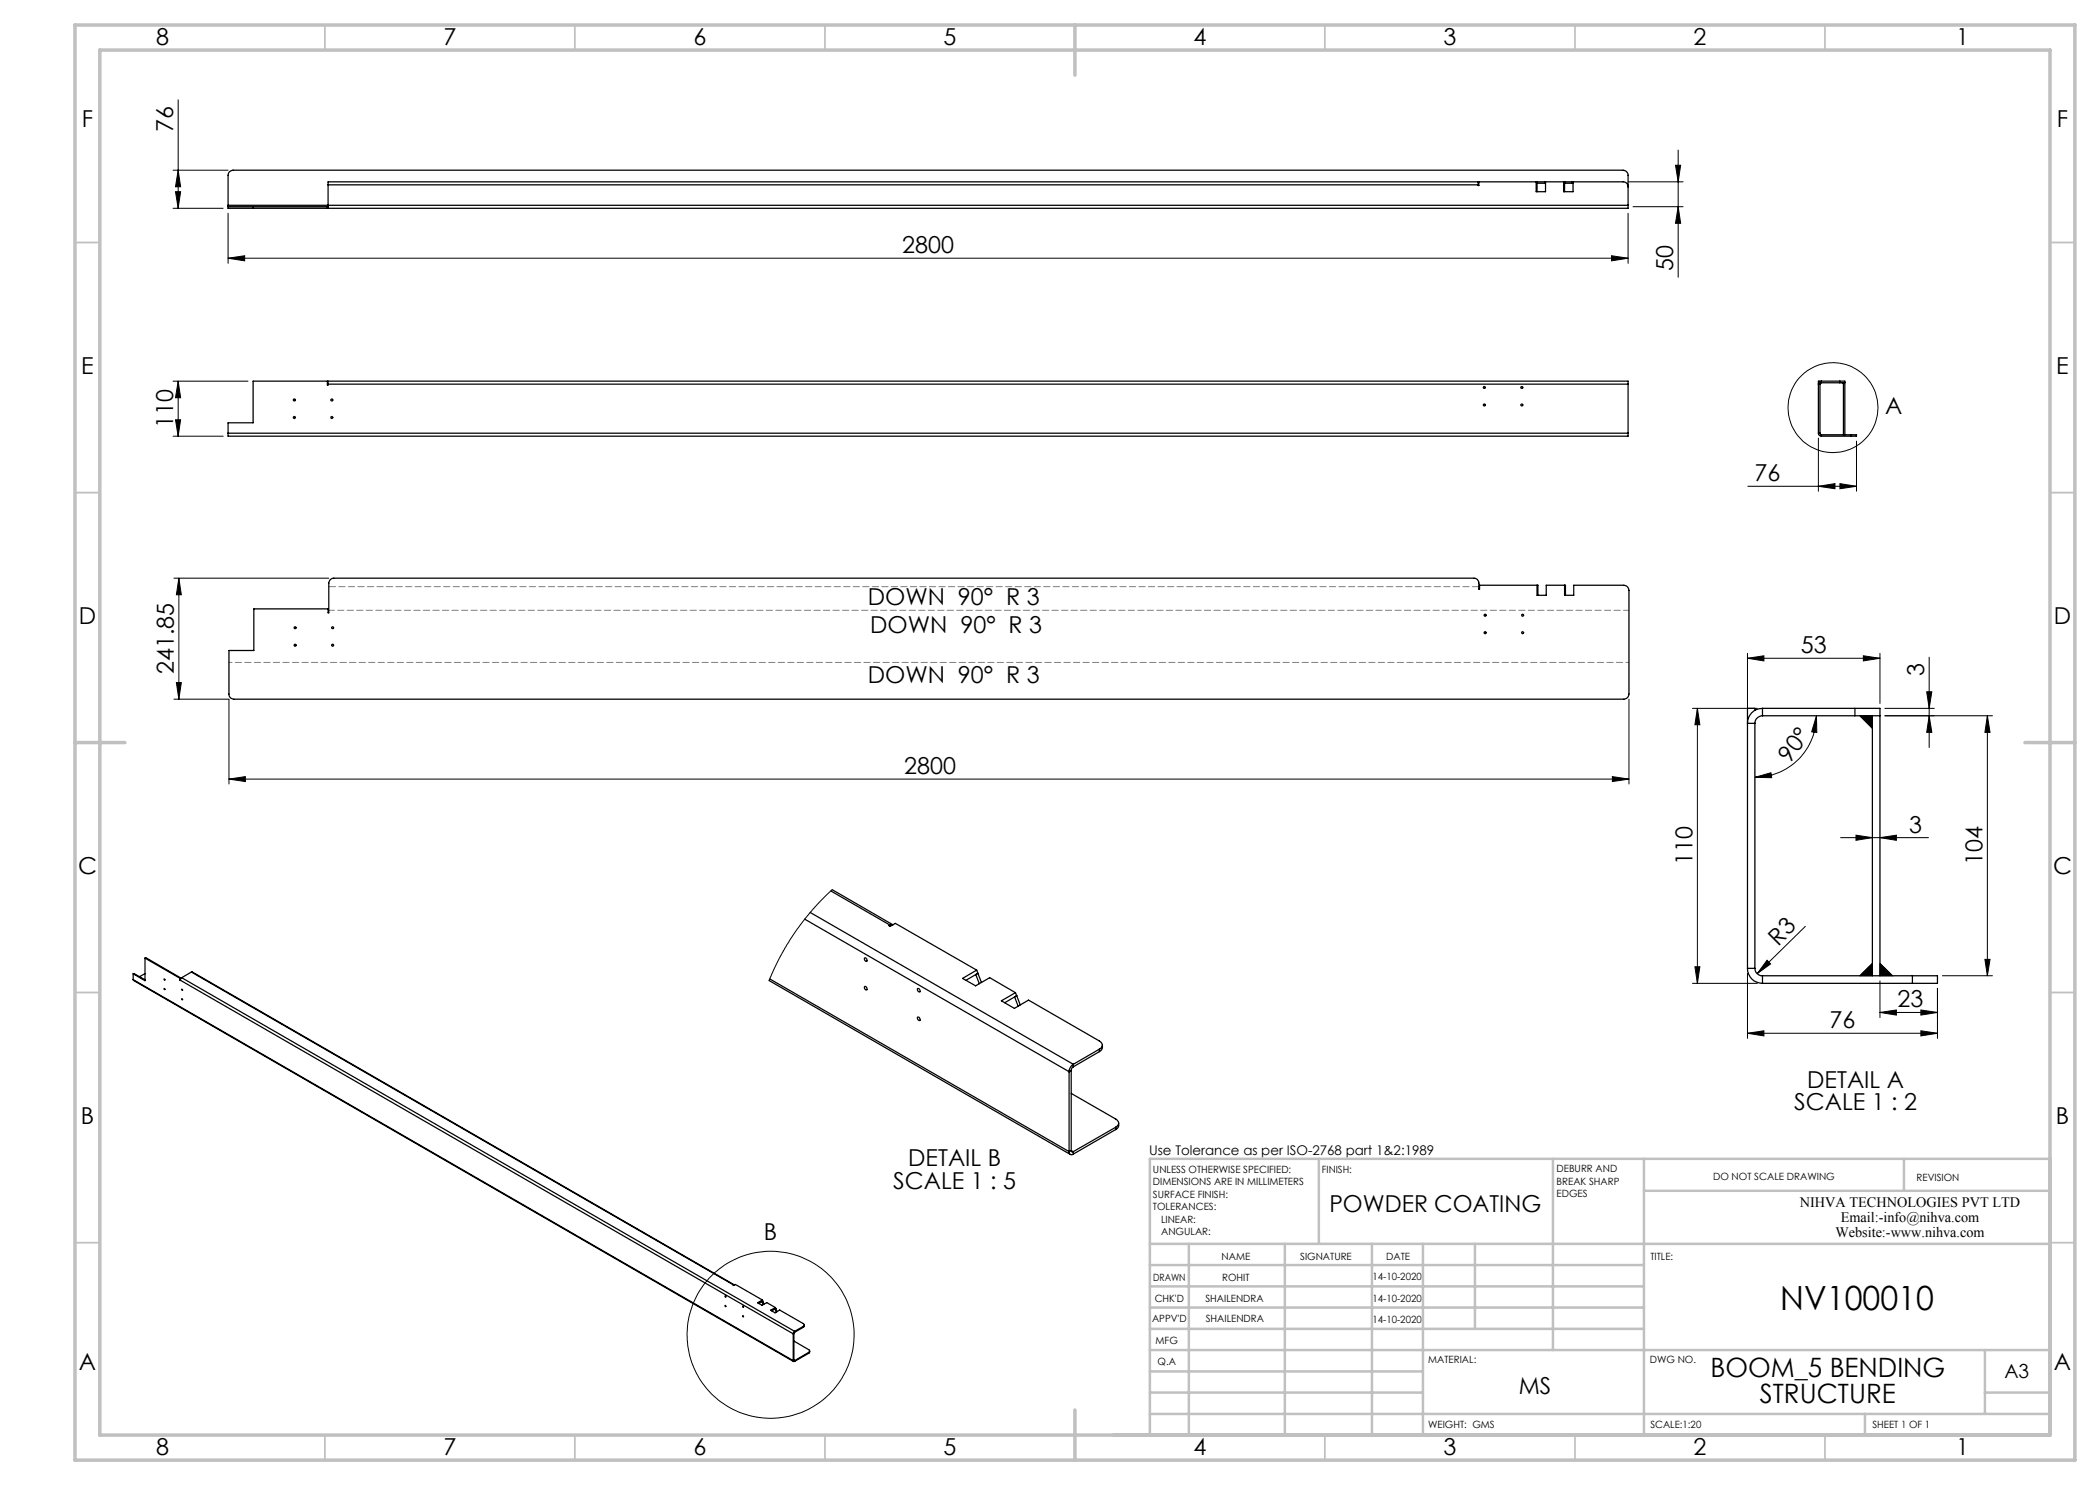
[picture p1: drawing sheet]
<svg xmlns="http://www.w3.org/2000/svg" width="420mm" height="297mm" viewBox="0 0 420 297" stroke-linecap="round" stroke-linejoin="round" font-family="sans-serif">
<g fill="none" stroke="#000" stroke-width=".2">
<path d="M35.6 20v21.7M34.6 34h11M35.1 38.3h1l-.5 3.4zM35.6 34l.5 3.4h-1zM325.6 36.4h11M335.1 33.1h1l-.5 3.3zM335.6 30v25.5M34.6 41.7h10M45.6 51.6l3.3-.5v1.1zM45.6 42.6v10.1M45.6 51.6h280M322.3 51.1l3.3 .5-3.3 .6z"/>
<path d="M325.6 42.6v10.1M326.6 41.3h10M335.6 41.3l.5 3.4h-1zM34.6 76.2h15M35.6 76.2l.5 3.3h-1zM35.6 76.2v11M34.6 87.2h10M35.1 84h1l-.5 3.2zM349.6 97.3h21.7M363.7 97.3l3.3-.6v1.1zM363.7 87.6v10.6M368 96.7l3.3 .6-3.3 .5z"/>
<path d="M371.3 88.2v10M34.8 115.6h31M35.8 115.6l.5 3.4h-1zM35.8 115.6v24.2M34.8 139.8h11v17M35.3 136.5h1l-.5 3.3zM325.8 139.8v17M349.5 131.7l3.3-.5v1zM349.5 130.7v13M349.5 131.7h26.5M372.7 131.2l3.3 .5-3.3 .5zM376 130.7v10"/>
<path d="M385.3 138.4h1.1l-.6 3.3zM385.8 131.4v18.1M45.8 155.8l3.3-.5v1zM45.8 155.8h280M322.5 155.3l3.3 .5-3.3 .5zM338.5 141.7h13M339.5 141.7v55M339.5 141.7l.5 3.3h-1zM351 155.5l3.2-1 .1 1zM363.3 143.2l.1 3.3-1.1-.1zM363.3 143.2a12.3 12.3 0 0 1-12.3 12.3M372 143.2h2.5v2.5z"/>
<path d="M372 143.2l2.5 2.5M377 141.7h9.9M377 143.2h21.5M385.8 143.2l.6 3.3h-1.1zM397.5 143.2l.5 3.3h-1zM397.5 143.2v52M166.4 177.9l-3.5 3.6-3.4 4.2-2.9 4.5-1.6 3.2-1.2 2.7M368.1 167.5h17.6M371.2 167l3.3 .5-3.3 .6zM376 167.5l3.3-.5v1.1zM338.5 196.7h13M339 193.4h1l-.5 3.3z"/>
<path d="M349.5 194.7v13M353.4 192l.7 .8-2.7 1.9zM361.1 185.3l-9.7 9.4M372 195.2l2.5-2.5v2.5zM374.5 192.7l-2.5 2.5M376 192.7l2.5 2.5h-2.5zM376 192.7l2.5 2.5M376 196.2v7.3M387.5 197.7v10M388.5 195.2h10M397 191.9h1l-.5 3.3zM349.5 206.7l3.3-.5v1z"/>
<path d="M349.5 206.7h38M376 202.5l3.3-.5v1zM376 202.5h11.5M384.2 206.2l3.3 .5-3.3 .5zM384.2 202l3.3 .5-3.3 .5z"/>
<circle cx="366.6" cy="81.5" r="9"/>
<circle cx="154.1" cy="267" r="16.7"/>
</g>
<path d="M45.8 132.5h280" fill="none" stroke="#808080" stroke-width=".2" stroke-dasharray="1.3 .6" stroke-dashoffset=".7"/>
<path d="M325.8 122.1h-260" fill="none" stroke="#808080" stroke-width=".2" stroke-dasharray="1.3 .6" stroke-dashoffset=".2"/>
<path d="M295.8 117.3h-230" fill="none" stroke="#808080" stroke-width=".2" stroke-dasharray="1.3 .6" stroke-dashoffset="-.1"/>
<g fill="none" stroke="#c0c0c0" stroke-width=".35">
<path d="M65 5v5M115 5v5M165 5v5M265 5v5M315 5v5M365 5v5M15 48.5h5M410 48.5h5M15 98.5h5M410 98.5h5M15 198.5h5M410 198.5h5"/>
<path d="M15 248.5h5M410 248.5h5M65 287v5M115 287v5M165 287v5M265 287v5M315 287v5M365 287v5"/>
</g>
<g fill="none" stroke="#c0c0c0" stroke-width=".5">
<path d="M263.8 231.8v17M310.6 231.8v38.2M328.8 231.8v55.2M328.8 238.2h81.2M380.8 231.8v6.4M410 231.8h-180v55.2M230 248.8h180M230 257.3h98.8M230 253h98.8M237.8 248.8v38.2M257 248.8v38.2M274.4 248.8v38.2"/>
<path d="M284.6 248.8v38.2M295 248.8v17M230 265.8h98.8M230 261.5h98.8M230 278.5h54.6M230 274.3h54.6M230 270h180M397 278.5h13M397 270v12.8M230 282.8h180M373 282.8v4.2"/>
</g>
<path d="M15 5h400v287h-400zM20 10h390v277h-390zM215 5v10M15 148.5h10M405 148.5h10M215 282v10" fill="none" stroke="#c0c0c0" stroke-width=".7"/>
<g fill="#000">
<path d="M353.4 192l.7 .8-2.7 1.9z"/>
<path d="M322.3 51.1l3.3 .5-3.3 .6zM45.6 51.6l3.3-.5v1.1z"/>
<path d="M35.6 76.2l.5 3.3h-1zM35.1 84h1l-.5 3.2zM35.6 34l.5 3.4h-1zM35.1 38.3h1l-.5 3.4zM335.1 33.1h1l-.5 3.3zM335.6 41.3l.5 3.4h-1z"/>
<path d="M363.7 97.3l3.3-.6v1.1zM368 96.7l3.3 .6-3.3 .5zM349.5 206.7l3.3-.5v1zM384.2 206.2l3.3 .5-3.3 .5z"/>
<path d="M35.3 136.5h1l-.5 3.3zM35.8 115.6l.5 3.4h-1z"/>
<path d="M45.8 155.8l3.3-.5v1zM322.5 155.3l3.3 .5-3.3 .5z"/>
<path d="M339.5 141.7l.5 3.3h-1zM339 193.4h1l-.5 3.3zM397.5 143.2l.5 3.3h-1zM397 191.9h1l-.5 3.3z"/>
<path d="M351 155.5l3.2-1 .1 1zM363.3 143.2l.1 3.3-1.1-.1z"/>
<path d="M385.3 138.4h1.1l-.6 3.3zM385.8 143.2l.6 3.3h-1.1z"/>
<path d="M372 195.2h2.5v-2.5zM376 192.7v2.5h2.5zM372 143.2h2.5v2.5z"/>
<path d="M376 202.5l3.3-.5v1zM384.2 202l3.3 .5-3.3 .5zM371.2 167l3.3 .5-3.3 .6zM376 167.5l3.3-.5v1.1zM349.5 131.7l3.3-.5v1zM372.7 131.2l3.3 .5-3.3 .5z"/>
</g>
<g fill="none" stroke="#000" stroke-width=".25">
<path d="M65.6 37v-.6h230v.6M65.6 37v4.7M65.6 37h230M307.2 36.4v1.9h1.9v-1.9M307.4 36.4v1.9M307.4 36.7h1.5M308.9 36.7h.2M308.9 36.4h.2M308.9 36.4h-13.1v.7l-.2-.1M308.9 36.4v.3M309.1 36.4h5.3M312.7 36.4v1.9h1.9v-1.9"/>
<path d="M312.9 36.7h1.5M312.9 36.4v1.9M314.4 36.7h.2M314.4 36.4h.2M314.4 36.4v.3M314.6 36.4h10a.96 .96 0 0 1 1 1M45.6 41.1v.2M45.6 41.1v-6a1.02 1.02 0 0 1 1-1.1h278a1.02 1.02 0 0 1 1 1.1v6M45.6 41.1h280M45.6 41.3h20M50.6 41.3v.4M65.5 41.3v.4"/>
<path d="M325.6 41.1v.6h-280v-.4M65.6 76.8v-.6h260v.6M65.6 76.8v.2h-.1v-.8h-14.9v8.4h-5v2M65.6 76.8h260M325.6 76.8v9.8M364 76.3v-.1h-.3v10.4M364 76.8v9.8M364.3 76.2a.6 .6 0 0 0-.6 .6h.3M364.3 76.5l-.3 .3M364.3 76.2h3.7M364.3 76.2v.3M364.3 76.5h3.7"/>
<path d="M368 76.5h1M368 76.2h1v10.8M368 76.2v.3M368.4 76.5l.3 .3M368.7 76.5v10.5M45.6 86.6v.6h280v-.6M45.6 86.6h280M363.7 86.6a.6 .6 0 0 0 .6 .6M363.7 86.6h.3M364 86.6l.3 .4M364.3 87.2h6M364.3 87v.2"/>
<path d="M364.3 87h6M370.3 87h1v.2h-1M370.3 87v.2M307.4 117v2.1h1.8v-2.1h3.9v2.1M312.9 117v2.1h1.8v-2.1h10.1a1.09 1.09 0 0 1 1 1.1v20.7a1.09 1.09 0 0 1-1 1h-278a1.02 1.02 0 0 1-1-1v-8.7h5v-8.3h14.8v.8h.2v-6a1.02 1.02 0 0 1 1-1h228a.96 .96 0 0 1 1 1v1.2h.1v-.8h11.7v2.1M351 142.1v-.4h-1.5v52M351 144.7v49M352.5 141.7a2.95 2.95 0 0 0-3 3h1.5M352.5 143.2a1.57 1.57 0 0 0-1.5 1.5M352.5 141.7v1.5M352.5 141.7h18.5M352.5 143.2h18.5"/>
<path d="M371 143.2h5M371 141.7h5v53.5M371 141.7v1.5M373 143.2a1.51 1.51 0 0 1 1.5 1.5M374.5 143.2v52M166.2 178.2l11.8 6.8M166.4 177.9l12.2 7.1h-.6M26.6 195.9l132.1 76.4M26.6 195.9l132 76.2M26.6 194.8v1.1M26.6 194.8l.2-.1 2.2 1.3M29 191.6l7 4"/>
<path d="M29 191.6v4.5l-2.4-1.3M29 194.7l-1.1 .6M29 191.6l.1-.1 7 4.1M36 195.6v.5M36.1 196l-.1 .1M36.1 196l122.5 70.8M36.1 195.6h-.1M36.1 195.6v.2M36.3 199.7l.2 .3zM36.3 195.5l-.2 .5M36.3 195.5l122.6 70.8M38.3 194.4h.2l108.4 62.6h-.2"/>
<path d="M38.3 194.4l-2 1.1M38.3 194.4l108.4 62.6M153.8 196.1l60.3 34.8M154 195.8l59.8 34.5M160.9 183.8l52.9 30.5M162 182.5l52.7 30.4M172.9 197.3a.4 .4 0 0 1 .5 .2 .4 .4 0 0 1-.2 .5l-.3-.2zM172.9 191.6a.4 .4 0 0 1 .5 .2 .4 .4 0 0 1-.2 .5l-.3-.3zM178 185l-.2 .1 .2 .2M178 185.3l1.1-.6 16.2 9.3M178 185v.3M183.5 197.8a.38 .38 0 0 1 .4 .1 .38 .38 0 0 1 0 .5l-.3-.2z"/>
<path d="M195.3 194l-2.8 1.7 2.6 1.5 2.8-1.7 5.2 3M195.3 194l.3 .7M195.6 194.7l-.4 .2 .7 1.8M195.6 194.7l.7 1.8M195.6 194.7l-2.4 1.4M203.1 198.5l-2.8 1.7 2.6 1.5 2.8-1.7 14.2 8.2a.85 .85 0 0 1 .6 .8 .85 .85 0 0 1-.6 .8M203.1 198.5l.2 .6M203.3 199.1l-.4 .3 .7 1.8M203.3 199.1l.7 1.9M203.3 199.1l-2.4 1.5M349.5 193.7a2.95 2.95 0 0 0 3 3M349.5 193.7h1.5"/>
<path d="M351 193.7a1.51 1.51 0 0 0 1.5 1.5M352.5 195.2v1.5M352.5 195.2h30M352.5 196.7h30M382.5 195.2h5v1.5h-5M382.5 195.2v1.5M183.5 203.5a.38 .38 0 0 1 .4 .1 .38 .38 0 0 1 0 .5l-.3-.2zM213.8 214.3v16M214.2 218.7l8.9 5.1a.87 .87 0 0 1 .6 .8 .87 .87 0 0 1-.6 .9M214.2 214.1l-.4 .2M214.2 214.1v16M214.7 212.9a1.87 1.87 0 0 0-.9 1.4"/>
<path d="M214.7 213.4l-.4 .3-.1 .4M214.7 212.9v.5M219.9 209.8l-5.2 3.1M219.9 209.8v.5M219.9 210.3l-5.2 3.1M220.5 209a1.17 1.17 0 0 1-.6 1.3M213.8 230.3a.51 .51 0 0 0 .3 .6 .51 .51 0 0 0 .6-.1M214.2 230.1a.25 .25 0 0 0 .2 .3 .25 .25 0 0 0 .3-.1M214.2 230.1l-.4 .2M214.2 230.1l.5 .2M214.7 230.3v.5M223.1 225.5l-8.4 4.8"/>
<path d="M223.1 225.5v.4M223.1 225.9l-8.4 4.9M223.7 224.6a1.07 1.07 0 0 1-.6 1.3M146.7 257v.1M146.7 257.1l.4-.2 5.4 3.1M152.5 260l-1 .6 .9 .5 1-.6 1.7 1M152.5 260v.2M152.5 260.2l-.1 .1 .2 .6M152.5 260.2l.3 .6M152.5 260.2l-.7 .5M155.1 261.5l-1 .5 .9 .6 .9-.6 4.8 2.7a.29 .29 0 0 1 .2 .3 .29 .29 0 0 1-.2 .3M155.1 261.5l.1 .2"/>
<path d="M155.2 261.7l-.2 .1 .3 .6M155.2 261.7l.2 .6M155.2 261.7l-.9 .5M158.6 272.1l.1 .2h.2M158.6 266.8v5.3M158.8 272l.1 .1M158.8 268.2l2.9 1.7a.29 .29 0 0 1 .2 .3 .29 .29 0 0 1-.2 .3M158.8 266.7l-.2 .1M158.8 272l-.2 .1M158.8 266.7v5.3M158.9 266.3l-.3 .5M158.9 266.4l-.1 .3"/>
<path d="M158.9 266.3v.1M158.9 272.1v.2M160.7 265.3l-1.8 1M160.7 265.3v.2M160.7 265.5l-1.8 .9M160.9 265l-.2 .5M161.7 270.5l-2.8 1.6M161.7 270.5v.1M161.7 270.6l-2.8 1.7M161.9 270.2l-.2 .4"/>
<circle cx="58.9" cy="80" r=".2"/>
<circle cx="66.4" cy="80" r=".21"/>
<circle cx="296.9" cy="77.5" r=".2"/>
<circle cx="304.4" cy="77.5" r=".19"/>
<circle cx="58.9" cy="83.5" r=".19"/>
<circle cx="66.4" cy="83.5" r=".2"/>
<circle cx="296.9" cy="81" r=".2"/>
<circle cx="304.4" cy="81" r=".19"/>
<circle cx="59" cy="129.1" r=".2"/>
<circle cx="59" cy="125.6" r=".2"/>
<circle cx="66.5" cy="129" r=".19"/>
<circle cx="66.5" cy="125.6" r=".19"/>
<circle cx="297" cy="126.5" r=".19"/>
<circle cx="297" cy="123" r=".19"/>
<circle cx="304.5" cy="126.5" r=".2"/>
<circle cx="304.5" cy="123.1" r=".2"/>
<circle cx="32.9" cy="197.8" r=".11"/>
<circle cx="32.9" cy="195.9" r=".11"/>
<circle cx="36.4" cy="197.9" r=".11"/>
<circle cx="145.1" cy="259.3" r=".1"/>
<circle cx="145.1" cy="261.2" r=".1"/>
<circle cx="148.6" cy="261.3" r=".1"/>
<circle cx="148.6" cy="263.2" r=".1"/>
</g>
<text font-size="6.7" x="356.1" y="262.1">NV100010</text>
<g font-size="5.3">
<text x="342.1" y="275.4">BOOM_5 BENDING</text>
<text x="352" y="280.6">STRUCTURE</text>
</g>
<g font-size="4.7">
<text x="31.2" y="9">8</text>
<text x="88.7" y="9">7</text>
<text x="138.7" y="9">6</text>
<text x="188.7" y="9">5</text>
<text x="238.7" y="9">4</text>
<text x="288.7" y="9">3</text>
<text x="338.7" y="9">2</text>
<text x="391.2" y="9">1</text>
<text x="16.4" y="25.5">F</text>
<text x="34.6" y="26.4" transform="rotate(-90 34.6 26.4)">76</text>
<text x="411.4" y="25.5">F</text>
<text x="180.5" y="50.6">2800</text>
<text x="334.6" y="54.2" transform="rotate(-90 334.6 54.2)">50</text>
<text x="16.3" y="74.7">E</text>
<text x="411.3" y="74.7">E</text>
<text x="377" y="82.8">A</text>
<text x="34.6" y="85.6" transform="rotate(-90 34.6 85.6)">110</text>
<text x="350.9" y="96.2">76</text>
<text x="15.8" y="124.7">D</text>
<text x="173.6" y="121.1">DOWN 90° R 3</text>
<text x="410.8" y="124.7">D</text>
<text x="174.1" y="126.5">DOWN 90° R 3</text>
<text x="360.2" y="130.6">53</text>
<text x="34.8" y="134.8" transform="rotate(-90 34.8 134.8)">241.85</text>
<text x="173.6" y="136.6">DOWN 90° R 3</text>
<text x="384.8" y="135.3" transform="rotate(-90 384.8 135.3)">3</text>
<text x="180.9" y="154.8">2800</text>
<text x="357.9" y="152.7" transform="rotate(-53 357.9 152.7)">90°</text>
<text x="381.8" y="166.5">3</text>
<text x="338.5" y="173" transform="rotate(-90 338.5 173)">110</text>
<text x="396.5" y="173" transform="rotate(-90 396.5 173)">104</text>
<text x="15.6" y="174.7">C</text>
<text x="410.6" y="174.7">C</text>
<text x="355.6" y="189.3" transform="rotate(-45 355.6 189.3)">R3</text>
<text x="379.5" y="201.5">23</text>
<text x="365.9" y="205.6">76</text>
<text x="361.4" y="217.5">DETAIL A</text>
<text x="16.2" y="224.7">B</text>
<text x="358.9" y="222">SCALE 1 : 2</text>
<text x="411.2" y="224.7">B</text>
<text x="181.7" y="233.3">DETAIL B</text>
<text x="178.7" y="237.8">SCALE 1 : 5</text>
<text x="265.9" y="242.4">POWDER COATING</text>
<text x="152.8" y="247.9">B</text>
<text x="15.8" y="274">A</text>
<text x="410.8" y="274">A</text>
<text x="303.7" y="278.9">MS</text>
<text x="31.2" y="291">8</text>
<text x="88.7" y="291">7</text>
<text x="138.7" y="291">6</text>
<text x="188.7" y="291">5</text>
<text x="238.7" y="291">4</text>
<text x="288.7" y="291">3</text>
<text x="338.7" y="291">2</text>
<text x="391.2" y="291">1</text>
</g>
<text font-size="3.9" x="400.9" y="275.5">A3</text>
<g font-size="2.9">
<text x="360" y="241.3">NIHVA TECHNOLOGIES PVT LTD</text>
<text x="368.2" y="244.3">Email:-info@nihva.com</text>
<text x="367.1" y="247.3">Website:-www.nihva.com</text>
</g>
<text font-size="2.7" x="229.8" y="231.1">Use Tolerance as per ISO-2768 part 1&amp;2:1989</text>
<g font-size="2">
<text x="230.6" y="234.6">UNLESS OTHERWISE SPECIFIED:</text>
<text x="230.6" y="237.1">DIMENSIONS ARE IN MILLIMETERS</text>
<text x="230.6" y="239.6">SURFACE FINISH:</text>
<text x="264.4" y="234.6">FINISH:</text>
<text x="311.3" y="234.5">DEBURR AND</text>
<text x="311.3" y="237">BREAK SHARP</text>
<text x="311.3" y="239.5">EDGES</text>
<text x="342.6" y="236">DO NOT SCALE DRAWING</text>
<text x="383.3" y="236.2">REVISION</text>
<text x="230.6" y="242.1">TOLERANCES:</text>
<text x="232.2" y="244.6">LINEAR:</text>
<text x="232.2" y="247.1">ANGULAR:</text>
<text x="244.3" y="252">NAME</text>
<text x="260" y="251.9">SIGNATURE</text>
<text x="277.2" y="251.9">DATE</text>
<text x="330.1" y="251.9">TITLE:</text>
<text x="230.6" y="256.1">DRAWN</text>
<text x="244.4" y="256.1">ROHIT</text>
<text x="274.5" y="256">14-10-2020</text>
<text x="230.9" y="260.3">CHK'D</text>
<text x="241.1" y="260.3">SHAILENDRA</text>
<text x="274.5" y="260.3">14-10-2020</text>
<text x="230.4" y="264.4">APPV'D</text>
<text x="231.1" y="268.8">MFG</text>
<text x="241.2" y="264.4">SHAILENDRA</text>
<text x="274.5" y="264.6">14-10-2020</text>
<text x="231.5" y="273">Q.A</text>
<text x="285.6" y="272.5">MATERIAL:</text>
<text x="330" y="272.5">DWG NO.</text>
<text x="285.6" y="285.5">WEIGHT: GMS</text>
<text x="330.1" y="285.6">SCALE:1:20</text>
<text x="374.5" y="285.6">SHEET 1 OF 1</text>
</g>
</svg>
